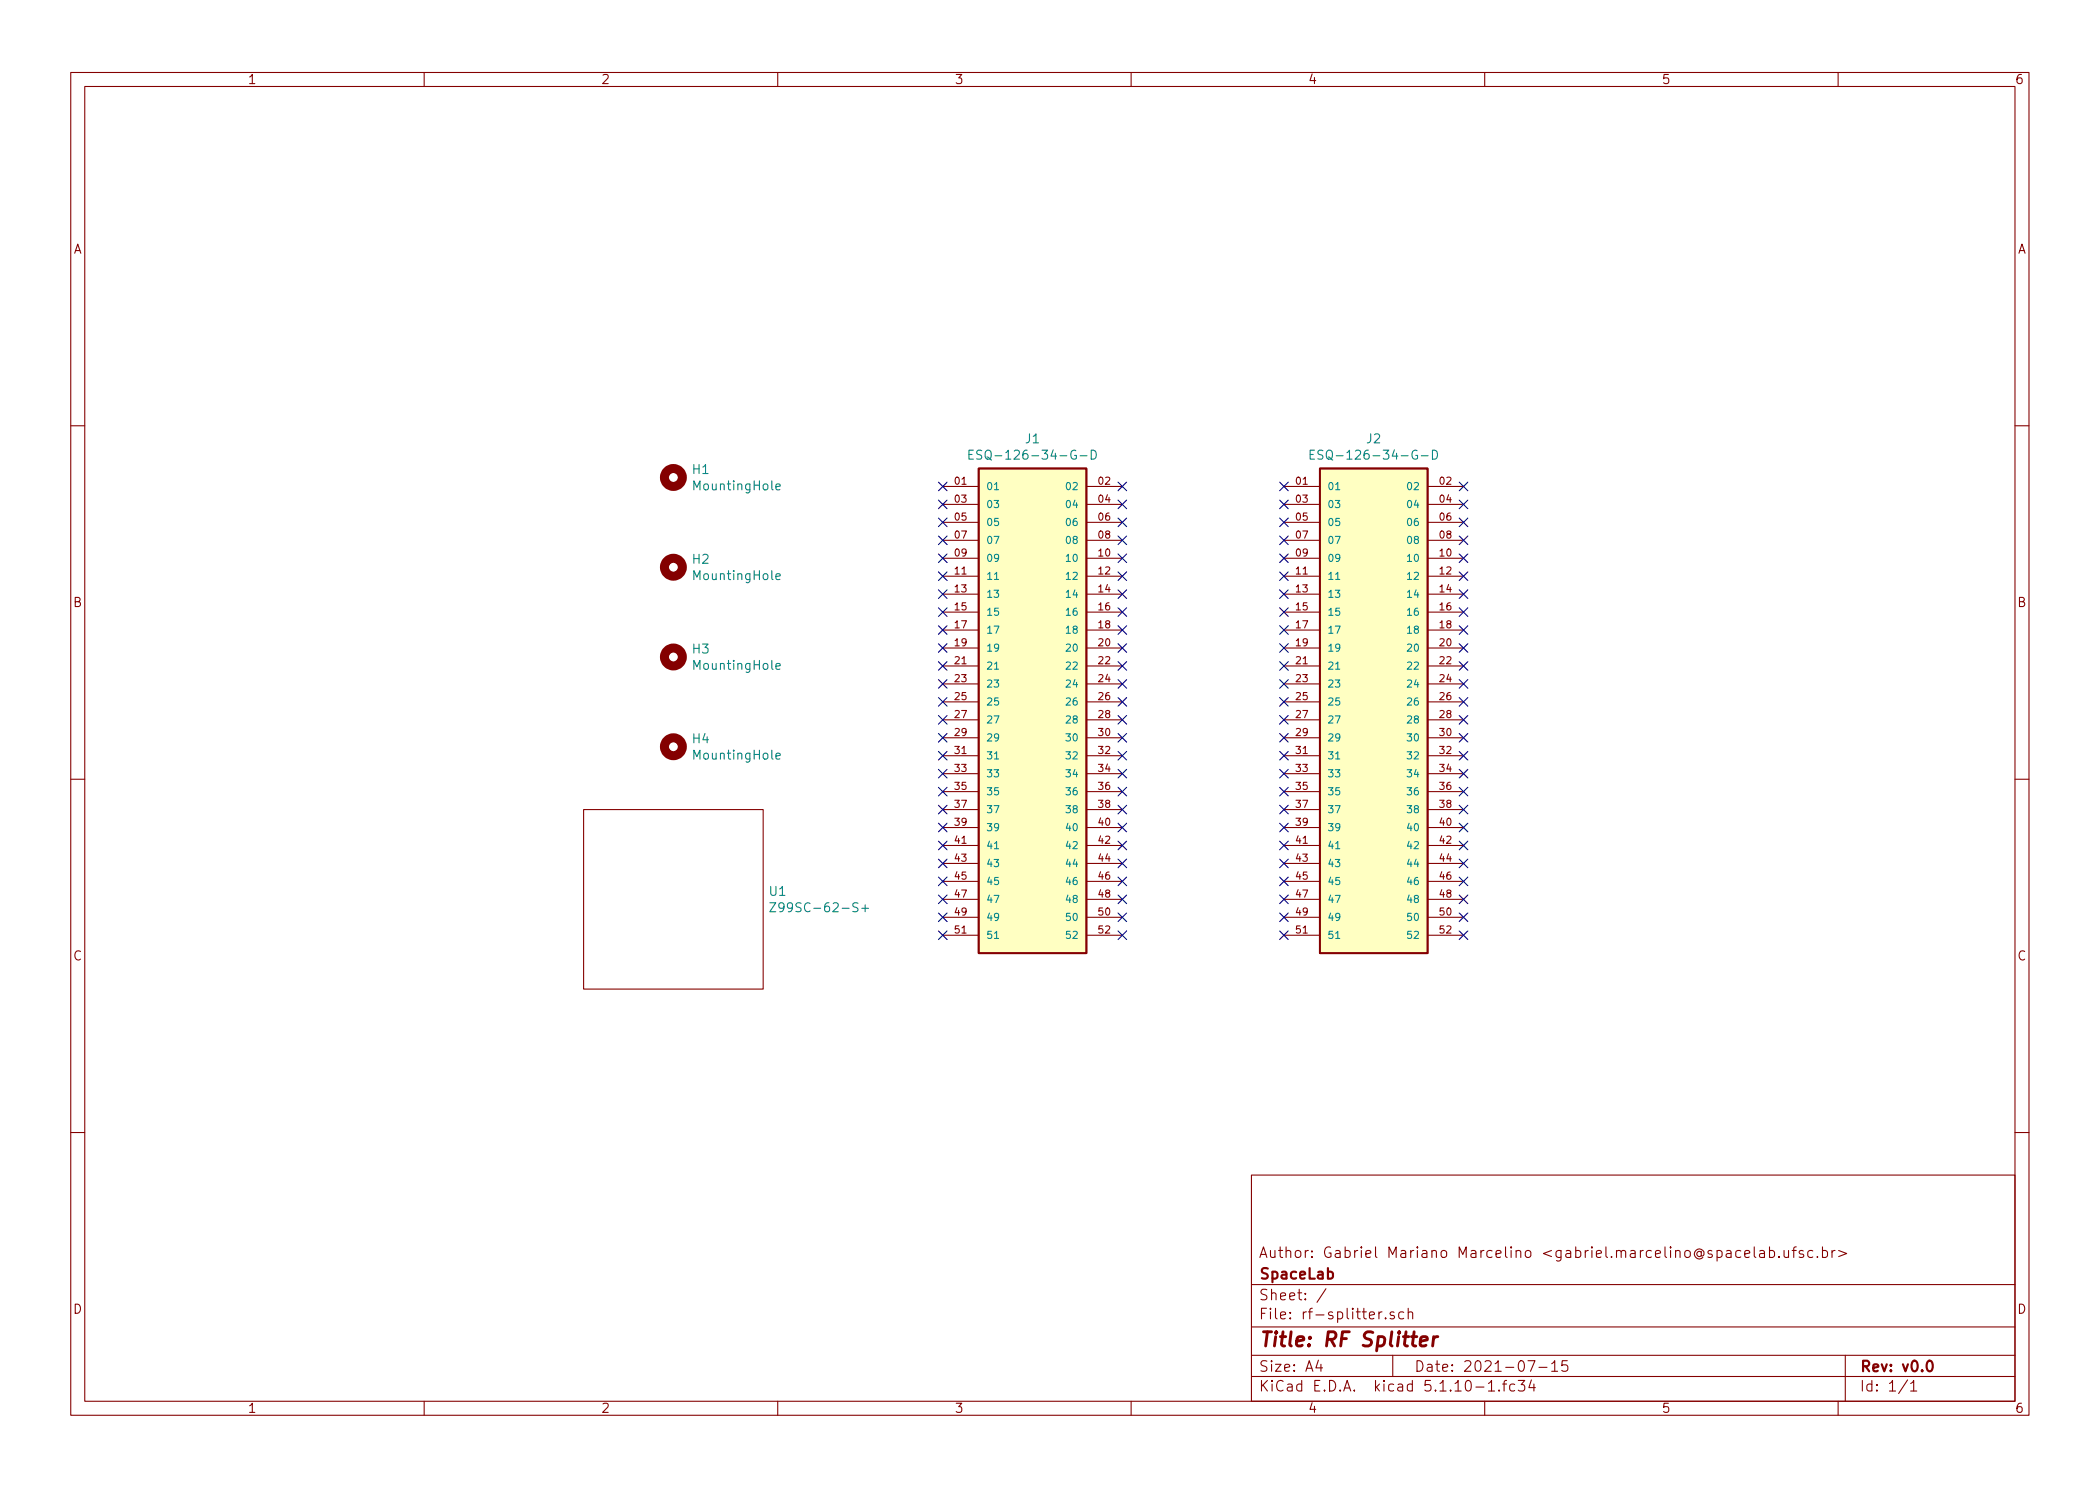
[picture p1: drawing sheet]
<svg xmlns="http://www.w3.org/2000/svg" width="297mm" height="210mm" viewBox="0 0 297 210" stroke-linecap="round" stroke-linejoin="round" font-family="sans-serif">
<g fill="none" stroke="#840000" stroke-width=".15">
<path d="M10 10.3h277v189.9h-277zM12 12.2h273v186.1h-273zM60 10.3v1.9M110 10.3v1.9M160 10.3v1.9M210 10.3v1.9M260 10.3v1.9M10 60.2h2M133.3 68.8h5.1M133.3 71.4h5.1M133.3 73.9h5.1M133.3 76.4h5.1"/>
<path d="M133.3 79h5.1M153.7 68.8h5M153.7 71.4h5M153.7 73.9h5M153.7 76.4h5M153.7 79h5M181.6 68.8h5.1M181.6 71.4h5.1M181.6 73.9h5.1M181.6 76.4h5.1M181.6 79h5.1M201.9 68.8h5.1"/>
<path d="M201.9 71.4h5.1M201.9 73.9h5.1M201.9 76.4h5.1M201.9 79h5.1M285 60.2h2M133.3 81.5h5.1M133.3 84.1h5.1M133.3 86.6h5.1M133.3 89.1h5.1M133.3 91.7h5.1M133.3 94.2h5.1M133.3 96.8h5.1"/>
<path d="M133.3 99.3h5.1M153.7 81.5h5M153.7 84.1h5M153.7 86.6h5M153.7 89.1h5M153.7 91.7h5M153.7 94.2h5M153.7 96.8h5M153.7 99.3h5M181.6 81.5h5.1M181.6 84.1h5.1M181.6 86.6h5.1"/>
<path d="M181.6 89.1h5.1M181.6 91.7h5.1M181.6 94.2h5.1M181.6 96.8h5.1M181.6 99.3h5.1M201.9 81.5h5.1M201.9 84.1h5.1M201.9 86.6h5.1M201.9 89.1h5.1M201.9 91.7h5.1M201.9 94.2h5.1M201.9 96.8h5.1"/>
<path d="M201.9 99.3h5.1M10 110.3h2M82.5 114.5h25.4v25.4h-25.4zM133.3 101.8h5.1M133.3 104.4h5.1M133.3 106.9h5.1M133.3 109.5h5.1M133.3 112h5.1M133.3 114.5h5.1M133.3 117.1h5.1M133.3 119.6h5.1M153.7 101.8h5"/>
<path d="M153.7 104.4h5M153.7 106.9h5M153.7 109.5h5M153.7 112h5M153.7 114.5h5M153.7 117.1h5M153.7 119.6h5M181.6 101.8h5.1M181.6 104.4h5.1M181.6 106.9h5.1M181.6 109.5h5.1M181.6 112h5.1"/>
<path d="M181.6 114.5h5.1M181.6 117.1h5.1M181.6 119.6h5.1M201.9 101.8h5.1M201.9 104.4h5.1M201.9 106.9h5.1M201.9 109.5h5.1M201.9 112h5.1M201.9 114.5h5.1M201.9 117.1h5.1M201.9 119.6h5.1M285 110.3h2"/>
<path d="M133.3 122.2h5.1M133.3 124.7h5.1M133.3 127.2h5.1M133.3 129.8h5.1M133.3 132.3h5.1M153.7 122.2h5M153.7 124.7h5M153.7 127.2h5M153.7 129.8h5M153.7 132.3h5M181.6 122.2h5.1M181.6 124.7h5.1"/>
<path d="M181.6 127.2h5.1M181.6 129.8h5.1M181.6 132.3h5.1M201.9 122.2h5.1M201.9 124.7h5.1M201.9 127.2h5.1M201.9 129.8h5.1M201.9 132.3h5.1M10 160.2h2M177 166.3h108v32h-108zM246.8 177.4l.7-.1-.1-.3-.4-.1-.2 .2 .1 .7 .1 .1 .4-.1M248.1 176.4v1.3l.3 .2"/>
<path d="M248.9 177l.2-.1 .4 .1 .1 .9M249.6 177.3l-.5 .1a.29 .29 0 0 0-.2 .2 .29 .29 0 0 0 .2 .3l.5-.1M250.3 177l.4-.1 .3 .3-.1 .6-.2 .1-.4-.1M250.3 176.4v1.5M251.6 177.8h.1l-.1 .1v-.1v.1M252.3 176.9v.8a.37 .37 0 0 0 .7 .1M253 176.9v1M253.5 176.9h.6M254.1 176.4l-.3 .1-.1 .2v1.2M255.1 177a.37 .37 0 0 0-.6 .1v.1a.54 .54 0 0 0 .6 .3v.1v.2l-.2 .1-.4-.1M256.4 177l-.4-.1-.3 .3 .1 .6 .2 .1 .4-.1M257.1 177.8v.1l-.1-.1h.1v.1"/>
<path d="M257.8 177l.4-.1 .3 .3-.1 .6-.2 .1-.4-.1M257.8 176.4v1.5M259.1 176.9v1M259.6 176.9l-.3 .1-.2 .2M260.1 176.9l1.1 .5-1.1 .4M285 160.2h2M60 198.3v1.9M110 198.3v1.9M160 198.3v1.9M177 194.8h108M177 191.8h108M177 187.8h108"/>
<path d="M177 181.8h108M186.5 192.5l-.4 1h1M186.8 193v1M187.6 182.3l-1.3 2M195.5 185.6l-.3 .1-.2 .2M196 186.5h.1l-.1 .1-.1-.1h.1v.1M197 191.8v3M197.2 185.7l-.4-.1-.2 .3a.48 .48 0 0 0 .6 .3l.1 .1-.1 .2-.1 .1-.5-.1M198.6 185.7a.48 .48 0 0 0-.7 0l-.1 .2 .1 .6a.48 .48 0 0 0 .7 0M199.2 185.7a.39 .39 0 0 1 .6 .1v.8M199.2 185.1v1.5M208.8 196.3h1.1"/>
<path d="M210 198.3v1.9M210.5 195.8l.5-.5v1.5M210.5 196.8h.9M212 196.7h.1l-.1 .1v-.1v.1M212.5 195.8h.6M213.1 195.3l-.3 .1v.1v1.3M214.2 195.9a.48 .48 0 0 0-.6 .1l-.1 .1 .1 .6a.48 .48 0 0 0 .6 0M214.8 195.3h.9l-.5 .6 .3 .1a.61 .61 0 0 1 .1 .7l-.2 .1h-.4l-.2-.1M216.1 192.5h1l-.6 1.5M216.6 195.2l-.3 1.1h.9M217 195.8v1M217.7 193.5h1.1"/>
<path d="M219.5 193l.4-.5v1.5M219.5 194h.8M221.7 192.5h-.7l-.1 .7h.1a.62 .62 0 0 1 .7 0l.1 .2-.1 .5-.2 .1h-.4l-.2-.1M260 198.3v1.9M261 191.8v6.5M269.8 195.2l-1.2 2M270.3 195.8l.3-.3 .1-.2v1.5M270.3 196.8h.8"/>
</g>
<path d="M187.8 180a.5 .5 0 0 1 .7 .1v.5a.47 .47 0 0 1-.5 .3l-.2-.1M272.7 192.7a.35 .35 0 0 1 .3-.2 .35 .35 0 0 1 .3 .3 .77 .77 0 0 1-.4 1.2 .9 .9 0 0 1-.2-1.3z" fill="none" stroke="#840000" stroke-width=".3"/>
<path d="M200.9 189.8l1-.2-.1-.4-.5-.1-.2 .1-.2 .2v.9l.2 .1 .6-.1M202.8 189.1l-.2 1.3M203.4 189.1a.55 .55 0 0 0-.7 .4" fill="none" stroke="#840000" stroke-width=".41"/>
<g fill="none" stroke="#840000" stroke-width="1.3">
<circle cx="95.2" cy="67.6" r="1.27"/>
<circle cx="95.2" cy="93" r="1.27"/>
<circle cx="95.2" cy="80.3" r="1.27"/>
<circle cx="95.2" cy="105.7" r="1.27"/>
</g>
<g fill="none" stroke="#008484" stroke-width=".15">
<path d="M109.8 68.9l.6-.1-.1-.3h-.3l-.2 .2v.6h.5M137.1 64.3h.4M137.7 63.7h-.6v1.3h.6M138.9 63.8l-.5-.1-.2 .1v.4l.6 .2 .1 .3-.3 .3-.4-.1M140.7 69.3h.5M152.8 64.5h.9M154.4 63.7a.66 .66 0 0 1 .7 .5 .66 .66 0 0 1-.4 .8h-.3zM185.3 64.3h.5M185.9 63.7h-.6v1.3h.6M187.1 63.8l-.5-.1-.1 .1v.4l.5 .2 .1 .3-.2 .3-.5-.1M188.9 69.3h.6M201 64.5h1"/>
<path d="M202.6 63.7a.66 .66 0 0 1 .7 .5 .66 .66 0 0 1-.4 .8h-.3zM109.8 81.6l.6-.1-.1-.3h-.3l-.2 .2v.6h.5M109.8 94.3l.6-.1-.1-.3h-.3l-.2 .2v.6h.5M140.7 82h.5M140.7 94.7h.5M188.9 82h.6M188.9 94.7h.6M109.8 107l.6-.1-.1-.3h-.3l-.2 .2v.6h.5M140.7 107.4h.5M188.9 107.4h.6M108.9 127.7h.8l-.8 1.3h.8M121.9 128.5h1"/>
<path d="M122.4 128v1M140.7 120.1h.5M140.7 132.8h.5M188.9 120.1h.6M188.9 132.8h.6"/>
</g>
<g fill="#ffffc2" stroke="#ffffc2" stroke-width=".14">
<path d="M138.4 66.3h15.3v68.6h-15.3z"/>
<path d="M186.7 66.3h15.2v68.6h-15.2z"/>
</g>
<path d="M138.4 66.3h15.3v68.6h-15.3zM186.7 66.3h15.2v68.6h-15.2z" fill="none" stroke="#840000" stroke-width=".25"/>
<g fill="none" stroke="#000084" stroke-width=".15">
<path d="M132.7 78.4l1.3 1.2M132.7 75.8l1.3 1.3M132.7 73.3l1.3 1.2M132.7 70.8l1.3 1.2M132.7 68.2l1.3 1.2M134 78.4l-1.3 1.2M134 75.8l-1.3 1.3M134 73.3l-1.3 1.2M134 70.8l-1.3 1.2M134 68.2l-1.3 1.2M158.1 78.4l1.3 1.2M158.1 75.8l1.3 1.3"/>
<path d="M158.1 73.3l1.3 1.2M158.1 70.8l1.3 1.2M158.1 68.2l1.3 1.2M159.4 78.4l-1.3 1.2M159.4 75.8l-1.3 1.3M159.4 70.8l-1.3 1.2M159.4 68.2l-1.3 1.2M159.4 73.3l-1.3 1.2M181 68.2l1.2 1.2M181 78.4l1.2 1.2M181 75.8l1.2 1.3M181 73.3l1.2 1.2"/>
<path d="M181 70.8l1.2 1.2M182.2 68.2l-1.2 1.2M182.2 78.4l-1.2 1.2M182.2 75.8l-1.2 1.3M182.2 73.3l-1.2 1.2M182.2 70.8l-1.2 1.2M206.4 68.2l1.2 1.2M206.4 70.8l1.2 1.2M206.4 73.3l1.2 1.2M206.4 75.8l1.2 1.3M206.4 78.4l1.2 1.2M207.6 78.4l-1.2 1.2"/>
<path d="M207.6 73.3l-1.2 1.2M207.6 70.8l-1.2 1.2M207.6 68.2l-1.2 1.2M207.6 75.8l-1.2 1.3M132.7 98.7l1.3 1.2M132.7 96.2l1.3 1.2M132.7 93.6l1.3 1.2M132.7 91.1l1.3 1.2M132.7 88.5l1.3 1.3M132.7 83.5l1.3 1.2M132.7 86l1.3 1.2M132.7 80.9l1.3 1.2"/>
<path d="M134 98.7l-1.3 1.2M134 96.2l-1.3 1.2M134 93.6l-1.3 1.2M134 91.1l-1.3 1.2M134 88.5l-1.3 1.3M134 83.5l-1.3 1.2M134 86l-1.3 1.2M134 80.9l-1.3 1.2M158.1 98.7l1.3 1.2M158.1 96.2l1.3 1.2M158.1 93.6l1.3 1.2M158.1 91.1l1.3 1.2"/>
<path d="M158.1 88.5l1.3 1.3M158.1 86l1.3 1.2M158.1 83.5l1.3 1.2M158.1 80.9l1.3 1.2M159.4 91.1l-1.3 1.2M159.4 96.2l-1.3 1.2M159.4 93.6l-1.3 1.2M159.4 98.7l-1.3 1.2M159.4 88.5l-1.3 1.3M159.4 83.5l-1.3 1.2M159.4 80.9l-1.3 1.2M159.4 86l-1.3 1.2"/>
<path d="M181 98.7l1.2 1.2M181 96.2l1.2 1.2M181 93.6l1.2 1.2M181 91.1l1.2 1.2M181 88.5l1.2 1.3M181 86l1.2 1.2M181 83.5l1.2 1.2M181 80.9l1.2 1.2M182.2 98.7l-1.2 1.2M182.2 96.2l-1.2 1.2M182.2 93.6l-1.2 1.2M182.2 91.1l-1.2 1.2"/>
<path d="M182.2 88.5l-1.2 1.3M182.2 86l-1.2 1.2M182.2 83.5l-1.2 1.2M182.2 80.9l-1.2 1.2M206.4 80.9l1.2 1.2M206.4 83.5l1.2 1.2M206.4 86l1.2 1.2M206.4 88.5l1.2 1.3M206.4 91.1l1.2 1.2M206.4 93.6l1.2 1.2M206.4 96.2l1.2 1.2M206.4 98.7l1.2 1.2"/>
<path d="M207.6 80.9l-1.2 1.2M207.6 83.5l-1.2 1.2M207.6 86l-1.2 1.2M207.6 91.1l-1.2 1.2M207.6 93.6l-1.2 1.2M207.6 96.2l-1.2 1.2M207.6 88.5l-1.2 1.3M207.6 98.7l-1.2 1.2M132.7 119l1.3 1.2M132.7 116.5l1.3 1.2M132.7 113.9l1.3 1.3M132.7 111.4l1.3 1.2"/>
<path d="M132.7 108.9l1.3 1.2M132.7 106.3l1.3 1.2M132.7 103.8l1.3 1.2M132.7 101.2l1.3 1.3M134 116.5l-1.3 1.2M134 119l-1.3 1.2M134 113.9l-1.3 1.3M134 111.4l-1.3 1.2M134 108.9l-1.3 1.2M134 106.3l-1.3 1.2M134 103.8l-1.3 1.2M134 101.2l-1.3 1.3"/>
<path d="M158.1 119l1.3 1.2M158.1 116.5l1.3 1.2M158.1 113.9l1.3 1.3M158.1 111.4l1.3 1.2M158.1 108.9l1.3 1.2M158.1 106.3l1.3 1.2M158.1 103.8l1.3 1.2M158.1 101.2l1.3 1.3M159.4 119l-1.3 1.2M159.4 116.5l-1.3 1.2M159.4 113.9l-1.3 1.3M159.4 108.9l-1.3 1.2"/>
<path d="M159.4 106.3l-1.3 1.2M159.4 103.8l-1.3 1.2M159.4 101.2l-1.3 1.3M159.4 111.4l-1.3 1.2M181 101.2l1.2 1.3M181 103.8l1.2 1.2M181 106.3l1.2 1.2M181 108.9l1.2 1.2M181 111.4l1.2 1.2M181 113.9l1.2 1.3M181 116.5l1.2 1.2M181 119l1.2 1.2"/>
<path d="M182.2 101.2l-1.2 1.3M182.2 103.8l-1.2 1.2M182.2 106.3l-1.2 1.2M182.2 108.9l-1.2 1.2M182.2 111.4l-1.2 1.2M182.2 113.9l-1.2 1.3M182.2 116.5l-1.2 1.2M182.2 119l-1.2 1.2M206.4 101.2l1.2 1.3M206.4 103.8l1.2 1.2M206.4 106.3l1.2 1.2M206.4 108.9l1.2 1.2"/>
<path d="M206.4 111.4l1.2 1.2M206.4 113.9l1.2 1.3M206.4 116.5l1.2 1.2M206.4 119l1.2 1.2M207.6 103.8l-1.2 1.2M207.6 101.2l-1.2 1.3M207.6 106.3l-1.2 1.2M207.6 108.9l-1.2 1.2M207.6 111.4l-1.2 1.2M207.6 113.9l-1.2 1.3M207.6 116.5l-1.2 1.2M207.6 119l-1.2 1.2"/>
<path d="M132.7 129.2l1.3 1.2M132.7 126.6l1.3 1.3M132.7 124.1l1.3 1.2M132.7 121.6l1.3 1.2M132.7 131.7l1.3 1.2M134 131.7l-1.3 1.2M134 129.2l-1.3 1.2M134 126.6l-1.3 1.3M134 124.1l-1.3 1.2M134 121.6l-1.3 1.2M158.1 129.2l1.3 1.2M158.1 126.6l1.3 1.3"/>
<path d="M158.1 124.1l1.3 1.2M158.1 121.6l1.3 1.2M158.1 131.7l1.3 1.2M159.4 124.1l-1.3 1.2M159.4 126.6l-1.3 1.3M159.4 129.2l-1.3 1.2M159.4 131.7l-1.3 1.2M159.4 121.6l-1.3 1.2M181 129.2l1.2 1.2M181 121.6l1.2 1.2M181 124.1l1.2 1.2M181 126.6l1.2 1.3"/>
<path d="M181 131.7l1.2 1.2M182.2 129.2l-1.2 1.2M182.2 121.6l-1.2 1.2M182.2 124.1l-1.2 1.2M182.2 126.6l-1.2 1.3M182.2 131.7l-1.2 1.2M206.4 121.6l1.2 1.2M206.4 124.1l1.2 1.2M206.4 126.6l1.2 1.3M206.4 129.2l1.2 1.2M206.4 131.7l1.2 1.2M207.6 121.6l-1.2 1.2"/>
<path d="M207.6 124.1l-1.2 1.2M207.6 126.6l-1.2 1.3M207.6 129.2l-1.2 1.2M207.6 131.7l-1.2 1.2"/>
</g>
<text font-size="2.8" fill="#840000" x="178" y="190.5">Title: RF Splitter</text>
<g font-size="2.1" fill="#840000">
<text x="178" y="178">Author: Gabriel Mariano Marcelino &lt;gabriel.marcelino@spacelab.ufsc.br&gt;</text>
<text x="178" y="184">Sheet: /</text>
<text x="178" y="181">SpaceLab</text>
<text x="178" y="186.7">File: rf-splitter.sch</text>
<text x="178" y="196.9">KiCad E.D.A. kicad 5.1.10-1.fc34</text>
<text x="178" y="194.1">Size: A4</text>
<text x="200" y="194.1">Date: 2021-07-15</text>
<text x="263" y="194.1">Rev: v0.0</text>
<text x="263" y="196.9">Id: 1/1</text>
</g>
<g font-size="1.8" fill="#840000">
<text x="35" y="11.9">1</text>
<text x="85" y="11.9">2</text>
<text x="135" y="11.9">3</text>
<text x="185" y="11.9">4</text>
<text x="235" y="11.9">5</text>
<text x="285" y="11.9">6</text>
<text x="10.4" y="35.9">A</text>
<text x="285.4" y="35.9">A</text>
<text x="10.4" y="85.9">B</text>
<text x="285.4" y="85.9">B</text>
<text x="10.4" y="135.9">C</text>
<text x="285.4" y="135.9">C</text>
<text x="10.4" y="185.9">D</text>
<text x="285.4" y="185.9">D</text>
<text x="35" y="199.9">1</text>
<text x="85" y="199.9">2</text>
<text x="135" y="199.9">3</text>
<text x="185" y="199.9">4</text>
<text x="235" y="199.9">5</text>
<text x="285" y="199.9">6</text>
</g>
<g font-size="1.8" fill="#008484">
<text x="139.2" y="65">ESQ-126-34-G-D</text>
<text x="145.1" y="62.7">J1</text>
<text x="187.5" y="65">ESQ-126-34-G-D</text>
<text x="193.3" y="62.7">J2</text>
<text x="98" y="67.1">H1</text>
<text x="98.3" y="69.4">MountingHole</text>
<text x="98" y="79.8">H2</text>
<text x="98.3" y="82.1">MountingHole</text>
<text x="98" y="92.5">H3</text>
<text x="98.3" y="94.8">MountingHole</text>
<text x="98" y="105.2">H4</text>
<text x="98.3" y="107.5">MountingHole</text>
<text x="108.9" y="126.8">U1</text>
<text x="110.5" y="129.1">Z99SC-62-S+</text>
</g>
<g font-size="1.4" fill="#840000">
<text x="135.1" y="68.6">01</text>
<text x="135.1" y="71.1">03</text>
<text x="155.4" y="68.6">02</text>
<text x="155.4" y="71.1">04</text>
<text x="183.4" y="68.6">01</text>
<text x="183.4" y="71.1">03</text>
<text x="203.7" y="68.6">02</text>
<text x="203.7" y="71.1">04</text>
<text x="135.1" y="73.7">05</text>
<text x="135.1" y="76.2">07</text>
<text x="155.4" y="73.7">06</text>
<text x="155.4" y="76.2">08</text>
<text x="183.4" y="73.7">05</text>
<text x="183.4" y="76.2">07</text>
<text x="203.7" y="73.7">06</text>
<text x="203.7" y="76.2">08</text>
<text x="135.1" y="78.7">09</text>
<text x="135.1" y="81.3">11</text>
<text x="135.1" y="83.8">13</text>
<text x="155.4" y="78.7">10</text>
<text x="155.4" y="81.3">12</text>
<text x="155.4" y="83.8">14</text>
<text x="183.4" y="78.7">09</text>
<text x="183.4" y="81.3">11</text>
<text x="183.4" y="83.8">13</text>
<text x="203.7" y="78.7">10</text>
<text x="203.7" y="81.3">12</text>
<text x="203.7" y="83.8">14</text>
<text x="135.1" y="86.4">15</text>
<text x="135.1" y="88.9">17</text>
<text x="155.4" y="86.4">16</text>
<text x="155.4" y="88.9">18</text>
<text x="183.4" y="86.4">15</text>
<text x="183.4" y="88.9">17</text>
<text x="203.7" y="86.4">16</text>
<text x="203.7" y="88.9">18</text>
<text x="135.1" y="91.4">19</text>
<text x="135.1" y="94">21</text>
<text x="155.4" y="91.4">20</text>
<text x="155.4" y="94">22</text>
<text x="183.4" y="91.4">19</text>
<text x="183.4" y="94">21</text>
<text x="203.7" y="91.4">20</text>
<text x="203.7" y="94">22</text>
<text x="135.1" y="96.5">23</text>
<text x="135.1" y="99.1">25</text>
<text x="135.1" y="101.6">27</text>
<text x="155.4" y="96.5">24</text>
<text x="155.4" y="99.1">26</text>
<text x="155.4" y="101.6">28</text>
<text x="183.4" y="96.5">23</text>
<text x="183.4" y="99.1">25</text>
<text x="183.4" y="101.6">27</text>
<text x="203.7" y="96.5">24</text>
<text x="203.7" y="99.1">26</text>
<text x="203.7" y="101.6">28</text>
<text x="135.1" y="104.1">29</text>
<text x="135.1" y="106.7">31</text>
<text x="155.4" y="104.1">30</text>
<text x="155.4" y="106.7">32</text>
<text x="183.4" y="104.1">29</text>
<text x="183.4" y="106.7">31</text>
<text x="203.7" y="104.1">30</text>
<text x="203.7" y="106.7">32</text>
<text x="135.1" y="109.2">33</text>
<text x="135.1" y="111.8">35</text>
<text x="155.4" y="109.2">34</text>
<text x="155.4" y="111.8">36</text>
<text x="183.4" y="109.2">33</text>
<text x="183.4" y="111.8">35</text>
<text x="203.7" y="109.2">34</text>
<text x="203.7" y="111.8">36</text>
<text x="135.1" y="114.3">37</text>
<text x="135.1" y="116.8">39</text>
<text x="135.1" y="119.4">41</text>
<text x="155.4" y="114.3">38</text>
<text x="155.4" y="116.8">40</text>
<text x="155.4" y="119.4">42</text>
<text x="183.4" y="114.3">37</text>
<text x="183.4" y="116.8">39</text>
<text x="183.4" y="119.4">41</text>
<text x="203.7" y="114.3">38</text>
<text x="203.7" y="116.8">40</text>
<text x="203.7" y="119.4">42</text>
<text x="135.1" y="121.9">43</text>
<text x="135.1" y="124.5">45</text>
<text x="155.4" y="121.9">44</text>
<text x="155.4" y="124.5">46</text>
<text x="183.4" y="121.9">43</text>
<text x="183.4" y="124.5">45</text>
<text x="203.7" y="121.9">44</text>
<text x="203.7" y="124.5">46</text>
<text x="135.1" y="127">47</text>
<text x="135.1" y="129.5">49</text>
<text x="155.4" y="127">48</text>
<text x="155.4" y="129.5">50</text>
<text x="183.4" y="127">47</text>
<text x="183.4" y="129.5">49</text>
<text x="203.7" y="127">48</text>
<text x="203.7" y="129.5">50</text>
<text x="135.1" y="132.1">51</text>
<text x="155.4" y="132.1">52</text>
<text x="183.4" y="132.1">51</text>
<text x="203.7" y="132.1">52</text>
</g>
<g font-size="1.4" fill="#008484">
<text x="139.4" y="69.3">01</text>
<text x="139.4" y="71.9">03</text>
<text x="151.1" y="69.3">02</text>
<text x="151.1" y="71.9">04</text>
<text x="187.7" y="69.3">01</text>
<text x="187.7" y="71.9">03</text>
<text x="199.3" y="69.3">02</text>
<text x="199.3" y="71.9">04</text>
<text x="139.4" y="74.4">05</text>
<text x="139.4" y="77">07</text>
<text x="151.1" y="74.4">06</text>
<text x="151.1" y="77">08</text>
<text x="187.7" y="74.4">05</text>
<text x="187.7" y="77">07</text>
<text x="199.3" y="74.4">06</text>
<text x="199.3" y="77">08</text>
<text x="139.4" y="79.5">09</text>
<text x="139.4" y="82">11</text>
<text x="151.1" y="79.5">10</text>
<text x="151.1" y="82">12</text>
<text x="187.7" y="79.5">09</text>
<text x="187.7" y="82">11</text>
<text x="199.3" y="79.5">10</text>
<text x="199.3" y="82">12</text>
<text x="139.4" y="84.6">13</text>
<text x="139.4" y="87.1">15</text>
<text x="139.4" y="89.7">17</text>
<text x="151.1" y="84.6">14</text>
<text x="151.1" y="87.1">16</text>
<text x="151.1" y="89.7">18</text>
<text x="187.7" y="84.6">13</text>
<text x="187.7" y="87.1">15</text>
<text x="187.7" y="89.7">17</text>
<text x="199.3" y="84.6">14</text>
<text x="199.3" y="87.1">16</text>
<text x="199.3" y="89.7">18</text>
<text x="139.4" y="92.2">19</text>
<text x="139.4" y="94.7">21</text>
<text x="151.1" y="92.2">20</text>
<text x="151.1" y="94.7">22</text>
<text x="187.7" y="92.2">19</text>
<text x="187.7" y="94.7">21</text>
<text x="199.3" y="92.2">20</text>
<text x="199.3" y="94.7">22</text>
<text x="139.4" y="97.3">23</text>
<text x="139.4" y="99.8">25</text>
<text x="151.1" y="97.3">24</text>
<text x="151.1" y="99.8">26</text>
<text x="187.7" y="97.3">23</text>
<text x="187.7" y="99.8">25</text>
<text x="199.3" y="97.3">24</text>
<text x="199.3" y="99.8">26</text>
<text x="139.4" y="102.4">27</text>
<text x="139.4" y="104.9">29</text>
<text x="139.4" y="107.4">31</text>
<text x="151.1" y="102.4">28</text>
<text x="151.1" y="104.9">30</text>
<text x="151.1" y="107.4">32</text>
<text x="187.7" y="102.4">27</text>
<text x="187.7" y="104.9">29</text>
<text x="187.7" y="107.4">31</text>
<text x="199.3" y="102.4">28</text>
<text x="199.3" y="104.9">30</text>
<text x="199.3" y="107.4">32</text>
<text x="139.4" y="110">33</text>
<text x="139.4" y="112.5">35</text>
<text x="151.1" y="110">34</text>
<text x="151.1" y="112.5">36</text>
<text x="187.7" y="110">33</text>
<text x="187.7" y="112.5">35</text>
<text x="199.3" y="110">34</text>
<text x="199.3" y="112.5">36</text>
<text x="139.4" y="115.1">37</text>
<text x="139.4" y="117.6">39</text>
<text x="151.1" y="115.1">38</text>
<text x="151.1" y="117.6">40</text>
<text x="187.7" y="115.1">37</text>
<text x="187.7" y="117.6">39</text>
<text x="199.3" y="115.1">38</text>
<text x="199.3" y="117.6">40</text>
<text x="139.4" y="120.1">41</text>
<text x="139.4" y="122.7">43</text>
<text x="139.4" y="125.2">45</text>
<text x="151.1" y="120.1">42</text>
<text x="151.1" y="122.7">44</text>
<text x="151.1" y="125.2">46</text>
<text x="187.7" y="120.1">41</text>
<text x="187.7" y="122.7">43</text>
<text x="187.7" y="125.2">45</text>
<text x="199.3" y="120.1">42</text>
<text x="199.3" y="122.7">44</text>
<text x="199.3" y="125.2">46</text>
<text x="139.4" y="127.8">47</text>
<text x="139.4" y="130.3">49</text>
<text x="151.1" y="127.8">48</text>
<text x="151.1" y="130.3">50</text>
<text x="187.7" y="127.8">47</text>
<text x="187.7" y="130.3">49</text>
<text x="199.3" y="127.8">48</text>
<text x="199.3" y="130.3">50</text>
<text x="139.4" y="132.8">51</text>
<text x="151.1" y="132.8">52</text>
<text x="187.7" y="132.8">51</text>
<text x="199.3" y="132.8">52</text>
</g>
</svg>
